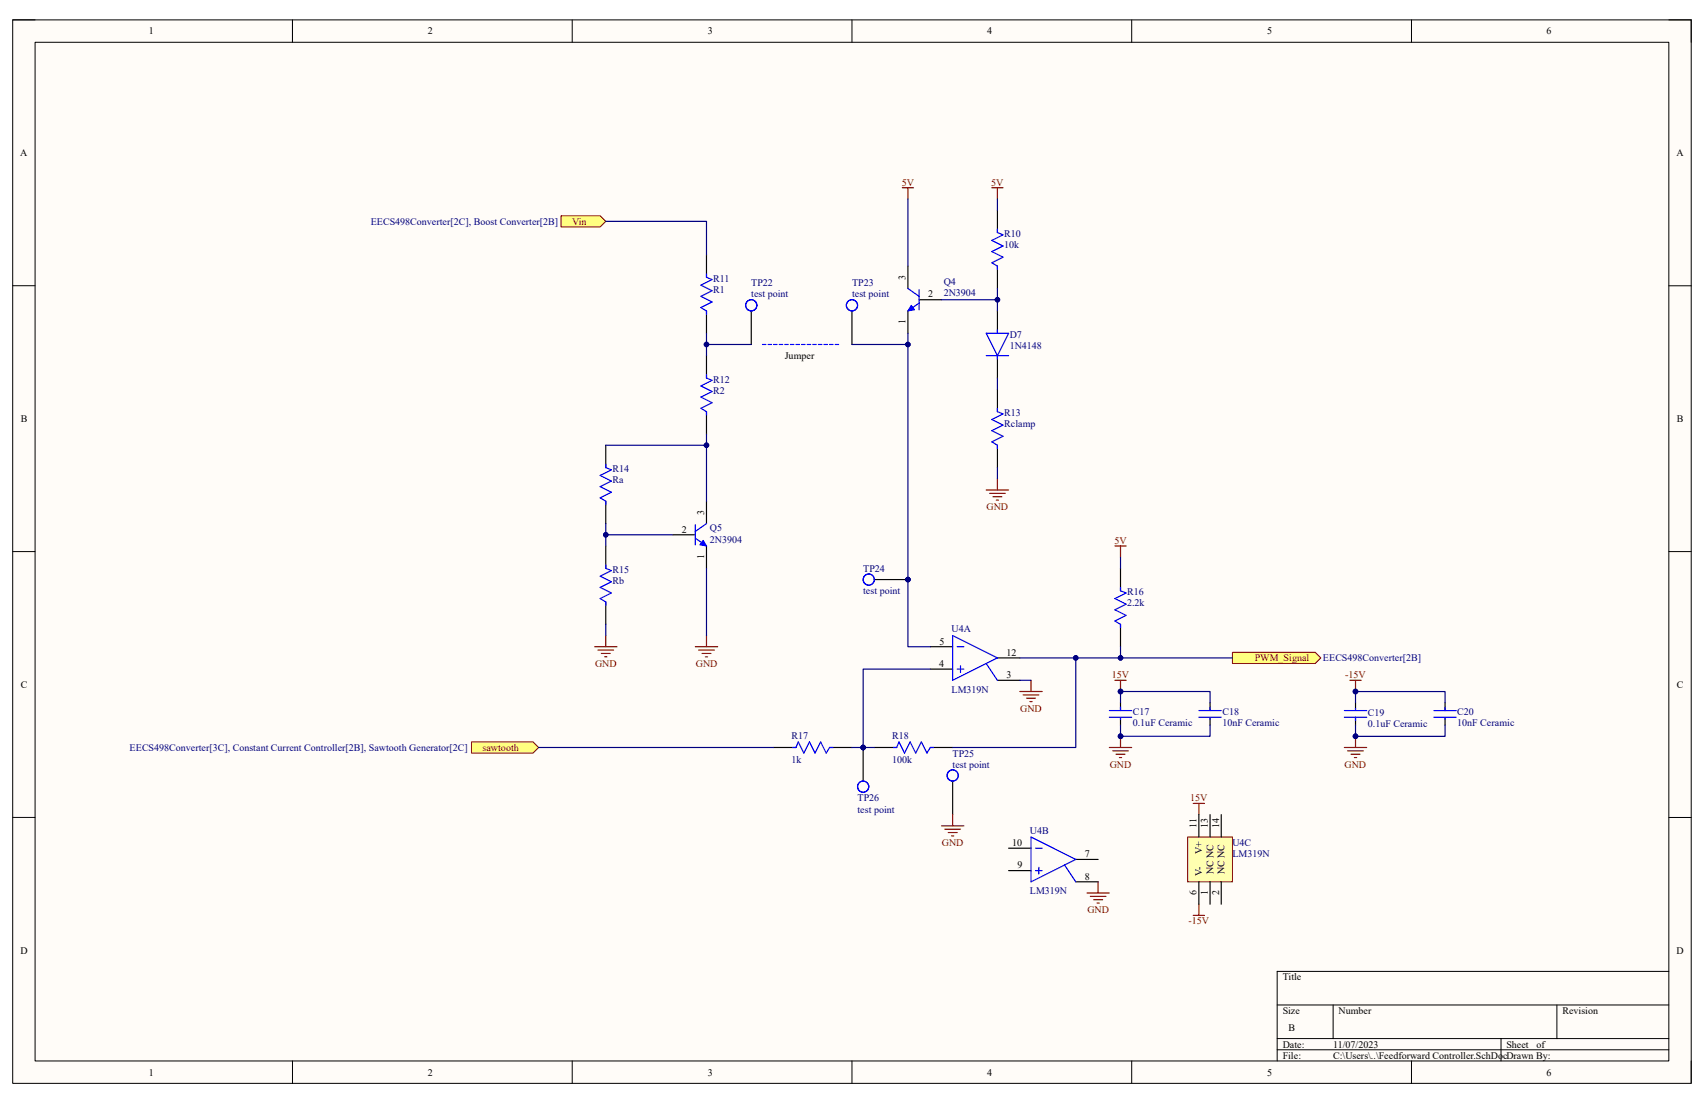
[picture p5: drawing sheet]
<svg xmlns="http://www.w3.org/2000/svg" width="432mm" height="279mm" viewBox="0 0 432 279" stroke-linecap="round" stroke-linejoin="round" font-family="sans-serif">
<path d="M3.2 5h425.4v269.4h-425.4z" fill-rule="evenodd" fill="#fffcf8"/>
<path d="M3.2 5h425.4v269.4h-425.4z" fill="none" stroke="#000" stroke-width=".25"/>
<path d="M8.9 10.7h414v258.1h-414z" fill-rule="evenodd" fill="#fffcf8"/>
<g fill="none" stroke="#000" stroke-width=".25">
<path d="M3.2 5h5.7M8.9 10.7h414v258.1h-414zM74.1 5v5.7M145 5v5.7M215.9 5v5.7M286.8 5v5.7M357.7 5v5.7M422.9 5h5.7v5.7M3.2 72.4h5.7M422.9 72.4h5.7M3.2 139.7h5.7M422.9 139.7h5.7"/>
<path d="M3.2 207.1h5.7M422.9 207.1h5.7M323.6 254.6h99.3M337.8 254.6v8.5M394.5 254.6v8.5M422.9 246.1h-99.3v22.6M74.1 268.7v5.7M145 268.7v5.7M215.9 268.7v5.7M286.8 268.7v5.7M323.6 263.1h99.3M323.6 265.9h99.3"/>
<path d="M357.7 268.8v5.6M380.4 263.1v5.7M428.6 268.8v5.6"/>
</g>
<path d="M176.2 163.8h5.7M177 164.7h4M177.9 165.5h2.3M178.7 166.4h.6M179 161v2.8" fill="none" stroke="#800000" stroke-width=".3"/>
<path d="M142.2 54.7h9.9l1.4 1.4-1.4 1.4h-9.9z" fill-rule="evenodd" fill="#ffff80"/>
<path d="M142.2 54.7h9.9l1.4 1.4-1.4 1.4h-9.9z" fill="none" stroke="#800000" stroke-width=".25"/>
<g fill="none" stroke="#800000" stroke-width=".3">
<path d="M228.7 47.6h2.8M230.1 47.6v2.8M251.3 47.6h2.9M252.8 47.6v2.8M249.9 124.1h5.7M250.8 125h3.9M251.6 125.8h2.3M252.5 126.7h.5M252.8 121.3v2.8M282.5 138.3h2.9M283.9 138.3v2.8M150.7 163.8h5.6"/>
<path d="M151.5 164.7h4M152.4 165.5h2.2M153.2 166.4h.6M153.5 161v2.8M258.4 175.2h5.7M259.3 176h3.9M260.1 176.9h2.3M261 177.7h.5M261.3 172.3v2.9M302.4 203.5h2.8M303.8 203.5v2.9M302.4 231.9h2.8"/>
<path d="M303.8 229v2.9"/>
</g>
<path d="M312.3 165.2h21l1.4 1.5-1.4 1.4h-21z" fill-rule="evenodd" fill="#ffff80"/>
<path d="M312.3 165.2h21l1.4 1.5-1.4 1.4h-21z" fill="none" stroke="#800000" stroke-width=".25"/>
<g fill="none" stroke="#000" stroke-width=".3">
<path d="M252.8 53.2v5.7M179 64.6v5.7M179 78.8v5.6M230.1 67.4v5.7M230.1 78.8v5.6M232.9 75.9h5.7M252.8 67.4v5.7M252.8 78.8v5.6M179 90.1v5.7M252.8 90.1v5.7M252.8 98.6v5.7M153.5 112.8v5.7"/>
<path d="M179 104.3v5.7M252.8 112.8v5.7M153.5 127v5.6M153.5 138.3v5.7M153.5 152.5v5.7M283.9 144v5.6M283.9 158.2v5.6M196 189.3h5.7M210.2 189.3h5.7M221.6 189.3h5.6M235.7 189.3h5.7"/>
</g>
<g fill="none" stroke="#00f" stroke-width=".3">
<path d="M252.8 58.1v.8l1.4 .6-2.9 1.4 2.9 1.4-2.9 1.4 2.9 1.5-2.9 1.4 1.5 .8v.9M179 69.4v.9l1.4 .5-2.8 1.4 2.8 1.4-2.8 1.5 2.8 1.4-2.8 1.4 1.4 .9v.8M230.1 73.1l2.8 2M232.9 76.8l-2.8 2M232.9 73.4v5.1M179 94.9v.9l1.4 .5-2.8 1.5 2.8 1.4-2.8 1.4 2.8 1.4-2.8 1.4 1.4 .9v.8M249.9 84.4h5.7l-2.8 5.7zM249.9 90.1h5.7M252.8 83.6v.8M252.8 90.1v.9M153.5 117.6v.9l1.4 .5-2.8 1.4 2.8 1.5-2.8 1.4 2.8 1.4-2.8 1.4 1.4 .9v.8M252.8 103.4v.9l1.4 .5-2.9 1.5 2.9 1.4-2.9 1.4 2.9 1.4-2.9 1.4 1.5 .9v.8"/>
<path d="M153.5 143.1v.9l1.4 .5-2.8 1.5 2.8 1.4-2.8 1.4 2.8 1.4-2.8 1.4 1.4 .9v.8M283.9 148.8v.8l1.5 .6-2.9 1.4 2.9 1.4-2.9 1.5 2.9 1.4-2.9 1.4 1.4 .9v.8M200.9 189.3h.8l.6-1.4 1.4 2.9 1.4-2.9 1.4 2.9 1.5-2.9 1.4 2.9 .8-1.5h.9M226.4 189.3h.8l.6-1.4 1.4 2.9 1.4-2.9 1.5 2.9 1.4-2.9 1.4 2.9 .8-1.5h.9"/>
</g>
<path d="M230.9 77.3l.9 1.2-1.7 .3z" fill="#00f"/>
<path d="M230.9 77.3l.9 1.2-1.7 .3z" fill="none" stroke="#00f" stroke-width=".25"/>
<path d="M170.5 135.5h5.7M179 127v5.6M179 138.3v5.7" fill="none" stroke="#000" stroke-width=".3"/>
<path d="M176.2 136.3l2.8 2M176.2 132.9v5.1M179 132.6l-2.8 2" fill="none" stroke="#00f" stroke-width=".3"/>
<path d="M178.2 136.9l.8 1.4-1.7-.3z" fill="#00f"/>
<path d="M178.2 136.9l.8 1.4-1.7-.3z" fill="none" stroke="#00f" stroke-width=".25"/>
<path d="M119.5 187.9h15.6l1.4 1.4-1.4 1.5h-15.6z" fill-rule="evenodd" fill="#ffff80"/>
<path d="M119.5 187.9h15.6l1.4 1.4-1.4 1.5h-15.6z" fill="none" stroke="#800000" stroke-width=".25"/>
<circle cx="218.7" cy="189.3" r=".57" fill="#000080"/>
<circle cx="218.7" cy="189.3" r=".57" fill="none" stroke="#000080" stroke-width=".25"/>
<path d="M218.7 189.3v8.6" fill="none" stroke="#000" stroke-width=".3"/>
<circle cx="218.7" cy="189.3" r=".57" fill="#000080"/>
<circle cx="218.7" cy="189.3" r=".57" fill="none" stroke="#000080" stroke-width=".25"/>
<g fill="none" stroke="#00f" stroke-width=".3">
<path d="M281.1 180h5.7M283.9 179.1v.9M340.7 180h5.6M343.5 179.4v.3M281.1 181.7h5.7M283.9 182v.3M340.7 181.7h5.6M343.5 181.7v.8"/>
<circle cx="218.7" cy="199.3" r="1.42"/>
<circle cx="241.4" cy="196.4" r="1.42"/>
</g>
<path d="M283.9 178v2M343.5 178v1.7M241.4 197.9v8.5M283.9 182v1.7M343.5 181.7v2" fill="none" stroke="#000" stroke-width=".3"/>
<path d="M282.5 172.3h2.9M283.9 172.3v2.9M238.6 209.2h5.6M239.4 210h4M240.3 210.9h2.2M241.1 211.7h.6M241.4 206.4v2.8" fill="none" stroke="#800000" stroke-width=".3"/>
<circle cx="283.9" cy="175.2" r=".57" fill="#000080"/>
<circle cx="283.9" cy="175.2" r=".57" fill="none" stroke="#000080" stroke-width=".25"/>
<path d="M342.1 172.3h2.8M343.5 172.3v2.9" fill="none" stroke="#800000" stroke-width=".3"/>
<circle cx="343.5" cy="175.2" r=".57" fill="#000080"/>
<circle cx="343.5" cy="175.2" r=".57" fill="none" stroke="#000080" stroke-width=".25"/>
<path d="M281.1 189.3h5.7M282 190.2h3.9M282.8 191.1h2.3M283.7 191.9h.5M283.9 186.5v2.8" fill="none" stroke="#800000" stroke-width=".3"/>
<circle cx="283.9" cy="186.5" r=".57" fill="#000080"/>
<circle cx="283.9" cy="186.5" r=".57" fill="none" stroke="#000080" stroke-width=".25"/>
<path d="M340.7 189.3h5.6M341.5 190.2h4M342.4 191.1h2.2M343.2 191.9h.6M343.5 186.5v2.8" fill="none" stroke="#800000" stroke-width=".3"/>
<circle cx="343.5" cy="186.5" r=".57" fill="#000080"/>
<circle cx="343.5" cy="186.5" r=".57" fill="none" stroke="#000080" stroke-width=".25"/>
<path d="M235.7 169.5h5.7M235.7 163.8h5.7M252.8 166.7h5.6M252.8 172.3h5.6M255.6 214.9h5.7M272.6 217.7h5.7M255.6 220.5h5.7M272.6 223.4h5.7" fill="none" stroke="#000" stroke-width=".3"/>
<path d="M241.4 161l11.4 5.7-11.4 5.6zM242.5 163.8h1.7M242.5 169.5h1.7M243.4 168.6v1.7M249.9 168.1l2.9 4.2M261.3 212l11.3 5.7-11.3 5.7zM262.4 214.9h1.7M263.2 219.7v1.7M269.8 219.1l2.8 4.3M262.4 220.5h1.7" fill="none" stroke="#00f" stroke-width=".3"/>
<path d="M301 212h11.3v11.4h-11.3z" fill-rule="evenodd" fill="#ffffb0"/>
<path d="M301 212h11.3v11.4h-11.3z" fill="none" stroke="#800000" stroke-width=".25"/>
<path d="M190.4 78.8v8.5M215.9 78.8v8.5M303.8 206.4v5.6M306.6 206.4v5.6M309.5 206.4v5.6M303.8 223.4v5.6M306.6 223.4v5.6M309.5 223.4v5.6" fill="none" stroke="#000" stroke-width=".3"/>
<path d="M275.4 226.2h5.7M276.3 227.1h4M277.1 227.9h2.3M278 228.8h.6M278.3 223.4v2.8" fill="none" stroke="#800000" stroke-width=".3"/>
<g fill="none" stroke="#00f" stroke-width=".3">
<path d="M193.2 87.3h.9M194.6 87.3h.9M196 87.3h.9M197.5 87.3h.8M198.9 87.3h.9M200.3 87.3h.9M201.7 87.3h.9M203.1 87.3h.9M204.5 87.3h.9M206 87.3h.9M207.4 87.3h.9M208.8 87.3h.9"/>
<path d="M210.2 87.3h.9M211.6 87.3h.9"/>
<circle cx="190.4" cy="77.3" r="1.42"/>
<circle cx="215.9" cy="77.3" r="1.42"/>
</g>
<circle cx="230.1" cy="146.8" r=".57" fill="#000080"/>
<circle cx="230.1" cy="146.8" r=".57" fill="none" stroke="#000080" stroke-width=".25"/>
<path d="M221.6 146.8h8.5" fill="none" stroke="#000" stroke-width=".3"/>
<circle cx="230.1" cy="146.8" r=".57" fill="#000080"/>
<circle cx="230.1" cy="146.8" r=".57" fill="none" stroke="#000080" stroke-width=".25"/>
<g fill="none" stroke="#00f" stroke-width=".3">
<path d="M303.8 180h5.7M306.6 179.1v.9M366.2 179.1v.9M303.8 181.7h5.7M306.6 182v.3M363.3 180h5.7M363.3 181.7h5.7M366.2 182v.3"/>
<circle cx="220.1" cy="146.8" r="1.42"/>
</g>
<path d="M306.6 178v2M366.2 178v2M306.6 182v1.7M366.2 182v1.7" fill="none" stroke="#000" stroke-width=".3"/>
<path d="M153.5 56.1h25.5v8.5M179 110v2.8h-25.5" fill="none" stroke="#000080" stroke-width=".3"/>
<circle cx="179" cy="112.8" r=".57" fill="#000080"/>
<circle cx="179" cy="112.8" r=".57" fill="none" stroke="#000080" stroke-width=".25"/>
<path d="M179 112.8v14.2" fill="none" stroke="#000080" stroke-width=".3"/>
<circle cx="179" cy="112.8" r=".57" fill="#000080"/>
<circle cx="179" cy="112.8" r=".57" fill="none" stroke="#000080" stroke-width=".25"/>
<path d="M153.5 135.5h17" fill="none" stroke="#000080" stroke-width=".3"/>
<circle cx="153.5" cy="135.5" r=".57" fill="#000080"/>
<circle cx="153.5" cy="135.5" r=".57" fill="none" stroke="#000080" stroke-width=".25"/>
<path d="M252.8 50.4v2.8M238.6 75.9h14.2M252.8 95.8v2.8M252.8 118.5v2.8M179 144v17" fill="none" stroke="#000080" stroke-width=".3"/>
<circle cx="252.8" cy="75.9" r=".57" fill="#000080"/>
<circle cx="252.8" cy="75.9" r=".57" fill="none" stroke="#000080" stroke-width=".25"/>
<path d="M230.1 50.4v17M283.9 141.1v2.9M235.7 169.5h-17v19.8" fill="none" stroke="#000080" stroke-width=".3"/>
<circle cx="218.7" cy="189.3" r=".57" fill="#000080"/>
<circle cx="218.7" cy="189.3" r=".57" fill="none" stroke="#000080" stroke-width=".25"/>
<path d="M153.5 158.2v2.8M258.4 172.3h2.9M272.6 166.7v22.6h-31.2" fill="none" stroke="#000080" stroke-width=".3"/>
<circle cx="272.6" cy="166.7" r=".57" fill="#000080"/>
<circle cx="272.6" cy="166.7" r=".57" fill="none" stroke="#000080" stroke-width=".25"/>
<path d="M283.9 166.7h28.4" fill="none" stroke="#000080" stroke-width=".3"/>
<circle cx="283.9" cy="166.7" r=".57" fill="#000080"/>
<circle cx="283.9" cy="166.7" r=".57" fill="none" stroke="#000080" stroke-width=".25"/>
<path d="M136.5 189.3h59.5M215.9 189.3h5.7" fill="none" stroke="#000080" stroke-width=".3"/>
<circle cx="218.7" cy="189.3" r=".57" fill="#000080"/>
<circle cx="218.7" cy="189.3" r=".57" fill="none" stroke="#000080" stroke-width=".25"/>
<path d="M230.1 84.4v79.4h5.6" fill="none" stroke="#000080" stroke-width=".3"/>
<circle cx="230.1" cy="146.8" r=".57" fill="#000080"/>
<circle cx="230.1" cy="146.8" r=".57" fill="none" stroke="#000080" stroke-width=".25"/>
<circle cx="230.1" cy="87.3" r=".57" fill="#000080"/>
<circle cx="230.1" cy="87.3" r=".57" fill="none" stroke="#000080" stroke-width=".25"/>
<path d="M283.9 163.8v2.9h-25.5" fill="none" stroke="#000080" stroke-width=".3"/>
<circle cx="272.6" cy="166.7" r=".57" fill="#000080"/>
<circle cx="272.6" cy="166.7" r=".57" fill="none" stroke="#000080" stroke-width=".25"/>
<circle cx="283.9" cy="166.7" r=".57" fill="#000080"/>
<circle cx="283.9" cy="166.7" r=".57" fill="none" stroke="#000080" stroke-width=".25"/>
<path d="M179 84.4v5.7" fill="none" stroke="#000080" stroke-width=".3"/>
<circle cx="179" cy="87.3" r=".57" fill="#000080"/>
<circle cx="179" cy="87.3" r=".57" fill="none" stroke="#000080" stroke-width=".25"/>
<path d="M252.8 73.1v5.7" fill="none" stroke="#000080" stroke-width=".3"/>
<circle cx="252.8" cy="75.9" r=".57" fill="#000080"/>
<circle cx="252.8" cy="75.9" r=".57" fill="none" stroke="#000080" stroke-width=".25"/>
<path d="M153.5 132.6v5.7" fill="none" stroke="#000080" stroke-width=".3"/>
<circle cx="153.5" cy="135.5" r=".57" fill="#000080"/>
<circle cx="153.5" cy="135.5" r=".57" fill="none" stroke="#000080" stroke-width=".25"/>
<path d="M179 87.3h11.4" fill="none" stroke="#000080" stroke-width=".3"/>
<circle cx="179" cy="87.3" r=".57" fill="#000080"/>
<circle cx="179" cy="87.3" r=".57" fill="none" stroke="#000080" stroke-width=".25"/>
<path d="M215.9 87.3h14.2" fill="none" stroke="#000080" stroke-width=".3"/>
<circle cx="230.1" cy="87.3" r=".57" fill="#000080"/>
<circle cx="230.1" cy="87.3" r=".57" fill="none" stroke="#000080" stroke-width=".25"/>
<path d="M283.9 175.2h22.7v2.8" fill="none" stroke="#000080" stroke-width=".3"/>
<circle cx="283.9" cy="175.2" r=".57" fill="#000080"/>
<circle cx="283.9" cy="175.2" r=".57" fill="none" stroke="#000080" stroke-width=".25"/>
<path d="M306.6 183.7v2.8h-22.7" fill="none" stroke="#000080" stroke-width=".3"/>
<circle cx="283.9" cy="186.5" r=".57" fill="#000080"/>
<circle cx="283.9" cy="186.5" r=".57" fill="none" stroke="#000080" stroke-width=".25"/>
<path d="M283.9 183.7v2.8" fill="none" stroke="#000080" stroke-width=".3"/>
<circle cx="283.9" cy="186.5" r=".57" fill="#000080"/>
<circle cx="283.9" cy="186.5" r=".57" fill="none" stroke="#000080" stroke-width=".25"/>
<path d="M283.9 175.2v2.8" fill="none" stroke="#000080" stroke-width=".3"/>
<circle cx="283.9" cy="175.2" r=".57" fill="#000080"/>
<circle cx="283.9" cy="175.2" r=".57" fill="none" stroke="#000080" stroke-width=".25"/>
<path d="M343.5 175.2h22.7v2.8" fill="none" stroke="#000080" stroke-width=".3"/>
<circle cx="343.5" cy="175.2" r=".57" fill="#000080"/>
<circle cx="343.5" cy="175.2" r=".57" fill="none" stroke="#000080" stroke-width=".25"/>
<path d="M366.2 183.7v2.8h-22.7" fill="none" stroke="#000080" stroke-width=".3"/>
<circle cx="343.5" cy="186.5" r=".57" fill="#000080"/>
<circle cx="343.5" cy="186.5" r=".57" fill="none" stroke="#000080" stroke-width=".25"/>
<path d="M343.5 175.2v2.8" fill="none" stroke="#000080" stroke-width=".3"/>
<circle cx="343.5" cy="175.2" r=".57" fill="#000080"/>
<circle cx="343.5" cy="175.2" r=".57" fill="none" stroke="#000080" stroke-width=".25"/>
<path d="M343.5 183.7v2.8" fill="none" stroke="#000080" stroke-width=".3"/>
<circle cx="343.5" cy="186.5" r=".57" fill="#000080"/>
<circle cx="343.5" cy="186.5" r=".57" fill="none" stroke="#000080" stroke-width=".25"/>
<g font-size="2.5">
<text x="37.7" y="8.7">1</text>
<text x="108.4" y="8.7">2</text>
<text x="179.4" y="8.7">3</text>
<text x="250.1" y="8.7">4</text>
<text x="321.1" y="8.7">5</text>
<text x="391.9" y="8.7">6</text>
<text x="5.1" y="39.6">A</text>
<text x="424.8" y="39.6">A</text>
<text x="229.5" y="70.8" transform="rotate(-90 229.5 70.8)">3</text>
<text x="235.2" y="75.4">2</text>
<text x="229.5" y="82" transform="rotate(-90 229.5 82)">1</text>
<text x="198.9" y="91">Jumper</text>
<text x="5.2" y="106.9">B</text>
<text x="424.9" y="106.9">B</text>
<text x="178.5" y="130.3" transform="rotate(-90 178.5 130.3)">3</text>
<text x="172.8" y="134.9">2</text>
<text x="178.5" y="141.5" transform="rotate(-90 178.5 141.5)">1</text>
<text x="238" y="163.3">5</text>
<text x="255" y="166.1">12</text>
<text x="238" y="169">4</text>
<text x="255" y="171.8">3</text>
<text x="5.2" y="174.2">C</text>
<text x="424.9" y="174.2">C</text>
<text x="303.2" y="209.8" transform="rotate(-90 303.2 209.8)">11</text>
<text x="306.1" y="209.8" transform="rotate(-90 306.1 209.8)">13</text>
<text x="308.9" y="209.8" transform="rotate(-90 308.9 209.8)">14</text>
<text x="256.5" y="214.3">10</text>
<text x="257.8" y="220">9</text>
<text x="274.9" y="217.1">7</text>
<text x="304.6" y="222" transform="rotate(-90 304.6 222)">V-</text>
<text x="304.6" y="216.3" transform="rotate(-90 304.6 216.3)">V+</text>
<text x="307.5" y="221.4" transform="rotate(-90 307.5 221.4)">NCNC</text>
<text x="310.3" y="221.4" transform="rotate(-90 310.3 221.4)">NCNC</text>
<text x="274.9" y="222.8">8</text>
<text x="303.2" y="226.8" transform="rotate(-90 303.2 226.8)">6</text>
<text x="306.1" y="226.6" transform="rotate(-90 306.1 226.6)">1</text>
<text x="308.9" y="226.8" transform="rotate(-90 308.9 226.8)">2</text>
<text x="5.2" y="241.6">D</text>
<text x="424.9" y="241.6">D</text>
<text x="325" y="248.3">Title</text>
<text x="325" y="256.8">Size</text>
<text x="339.2" y="256.8">Number</text>
<text x="395.9" y="256.8">Revision</text>
<text x="326.5" y="261.1">B</text>
<text x="325" y="265.3">Date:</text>
<text x="325" y="268.2">File:</text>
<text x="337.8" y="268.2">C:\Users\..\Feedforward Controller.SchDocDrawn By:</text>
<text x="337.8" y="265.3">11/07/2023</text>
<text x="381.7" y="265.3">Sheet</text>
<text x="389.3" y="265.3">of</text>
<text x="37.7" y="272.5">1</text>
<text x="108.4" y="272.5">2</text>
<text x="179.4" y="272.5">3</text>
<text x="250.1" y="272.5">4</text>
<text x="321.1" y="272.5">5</text>
<text x="391.9" y="272.5">6</text>
</g>
<g font-size="2.5" fill="#800000">
<text x="228.5" y="47">5V</text>
<text x="251.2" y="47">5V</text>
<text x="145" y="56.9">Vin</text>
<text x="250" y="129.2">GND</text>
<text x="282.4" y="137.8">5V</text>
<text x="318" y="167.5">PWM_Signal</text>
<text x="150.8" y="169">GND</text>
<text x="176.3" y="169">GND</text>
<text x="281.7" y="171.8">15V</text>
<text x="340.9" y="171.8">-15V</text>
<text x="258.5" y="180.3">GND</text>
<text x="122.3" y="190.2">sawtooth</text>
<text x="281.2" y="194.5">GND</text>
<text x="340.7" y="194.5">GND</text>
<text x="301.6" y="203">15V</text>
<text x="238.7" y="214.3">GND</text>
<text x="275.5" y="231.3">GND</text>
<text x="301.2" y="234.1">-15V</text>
</g>
<g font-size="2.5" fill="#000080">
<text x="93.9" y="56.9">EECS498Converter[2C], Boost Converter[2B]</text>
<text x="254.5" y="60.1">R10</text>
<text x="254.5" y="62.9">10k</text>
<text x="180.7" y="71.4">R11</text>
<text x="180.7" y="74.3">R1</text>
<text x="190.4" y="72.5">TP22</text>
<text x="190.4" y="75.4">test point</text>
<text x="215.9" y="72.5">TP23</text>
<text x="215.9" y="75.4">test point</text>
<text x="239.1" y="72.3">Q4</text>
<text x="239.1" y="75.1">2N3904</text>
<text x="255.9" y="85.6">D7</text>
<text x="255.9" y="88.4">1N4148</text>
<text x="180.7" y="96.9">R12</text>
<text x="180.7" y="99.7">R2</text>
<text x="254.5" y="105.4">R13</text>
<text x="254.5" y="108.2">Rclamp</text>
<text x="155.2" y="119.6">R14</text>
<text x="155.2" y="122.4">Ra</text>
<text x="179.9" y="134.6">Q5</text>
<text x="179.9" y="137.5">2N3904</text>
<text x="155.2" y="145.1">R15</text>
<text x="155.2" y="148">Rb</text>
<text x="218.7" y="144.8">TP24</text>
<text x="218.7" y="150.5">test point</text>
<text x="285.6" y="150.8">R16</text>
<text x="285.6" y="153.6">2.2k</text>
<text x="241.1" y="160.1">U4A</text>
<text x="335.2" y="167.5">EECS498Converter[2B]</text>
<text x="241.1" y="175.5">LM319N</text>
<text x="287.1" y="181.1">C17</text>
<text x="287.1" y="184">0.1uF Ceramic</text>
<text x="309.8" y="181.1">C18</text>
<text x="309.8" y="184">10nF Ceramic</text>
<text x="346.6" y="181.4">C19</text>
<text x="346.6" y="184.2">0.1uF Ceramic</text>
<text x="369.3" y="181.1">C20</text>
<text x="369.3" y="184">10nF Ceramic</text>
<text x="32.9" y="190.2">EECS498Converter[3C], Constant Current Controller[2B], Sawtooth Generator[2C]</text>
<text x="200.6" y="187.1">R17</text>
<text x="226.1" y="187.1">R18</text>
<text x="241.4" y="191.6">TP25</text>
<text x="200.6" y="193.3">1k</text>
<text x="226.1" y="193.3">100k</text>
<text x="241.4" y="194.5">test point</text>
<text x="217.3" y="203">TP26</text>
<text x="217.3" y="205.8">test point</text>
<text x="261" y="211.2">U4B</text>
<text x="312.3" y="214.3">U4C</text>
<text x="312.3" y="217.1">LM319N</text>
<text x="261" y="226.5">LM319N</text>
</g>
</svg>
